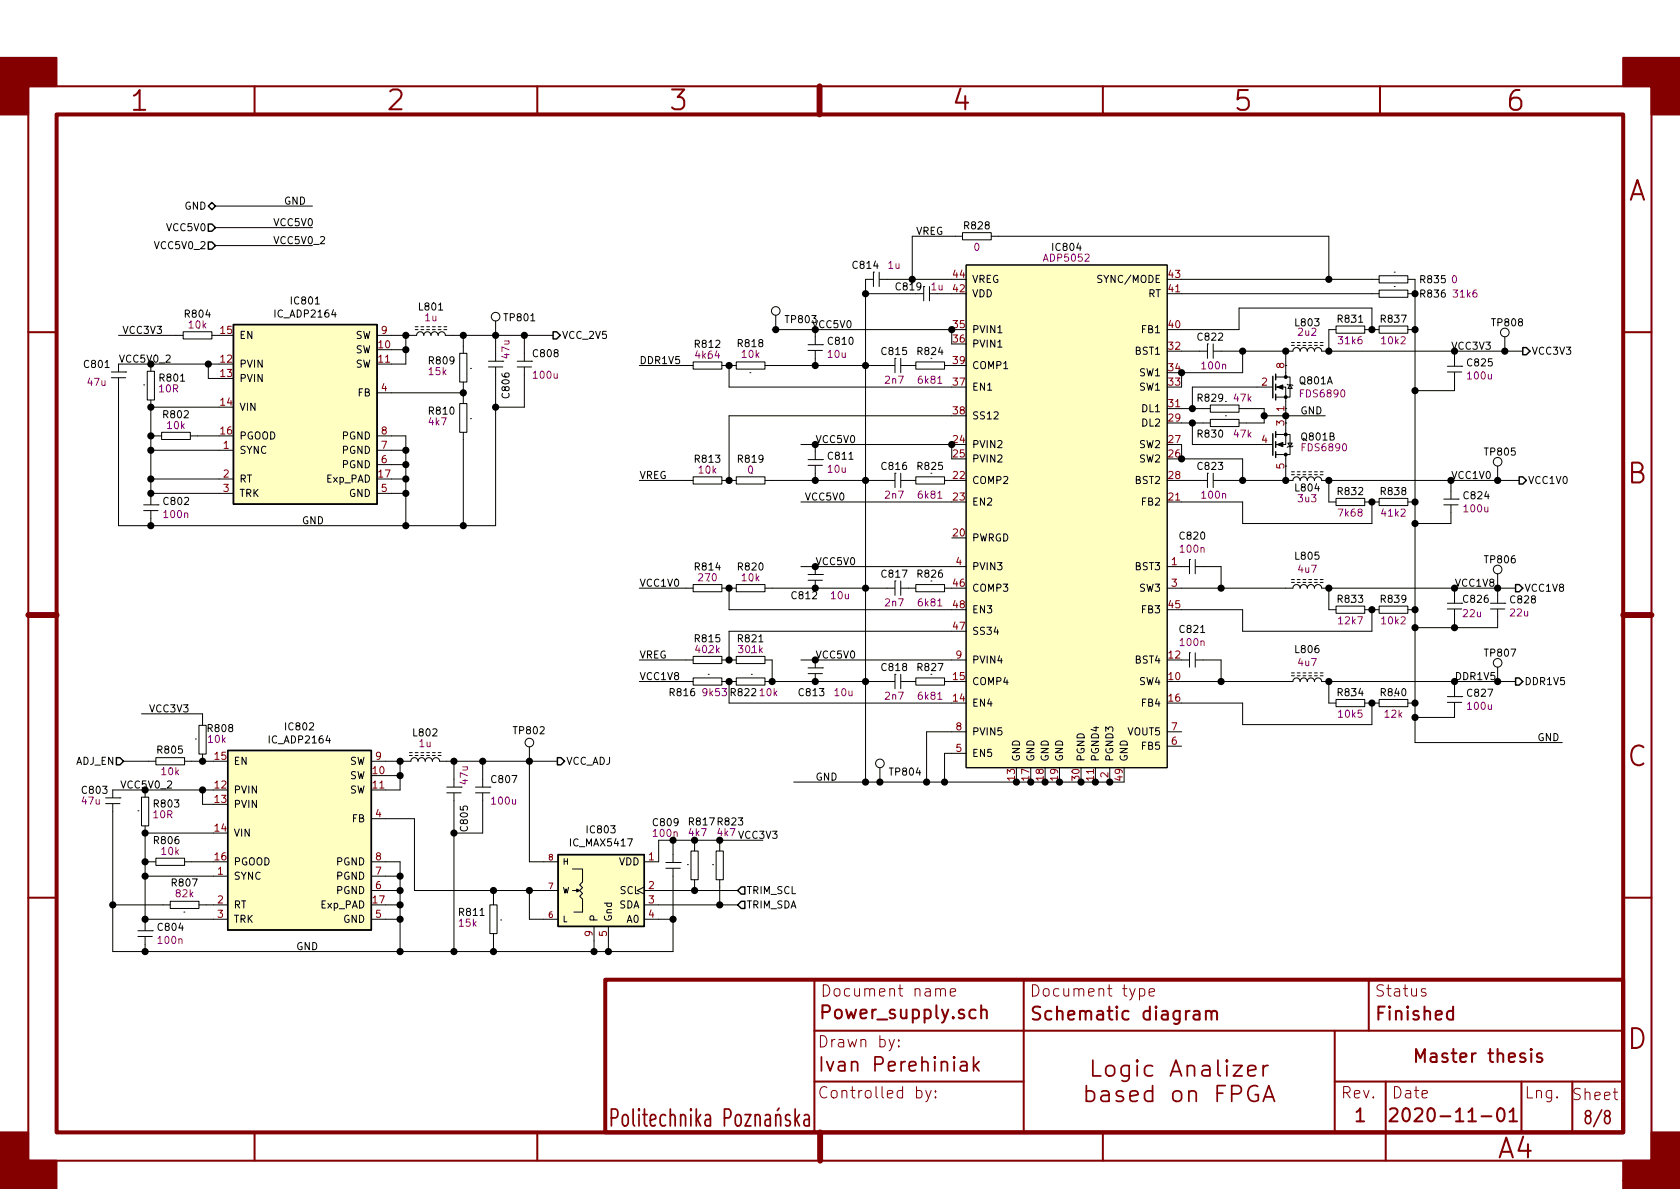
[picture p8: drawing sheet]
<svg xmlns="http://www.w3.org/2000/svg" width="297mm" height="210mm" viewBox="0 0 297 210" stroke-linecap="round" stroke-linejoin="round" font-family="sans-serif">
<g fill="none" stroke="#840000" stroke-width=".36">
<path d="M5 15.3h287v190h-287zM45 15.3v4.9M95 15.3v4.9M145 15.3v4.9M195 15.3v4.9M244 15.3v4.9M5 58.7h5M287 58.7h5M5 108.8h5M287 108.8h5M5 158.7h5M287 158.7h5"/>
<path d="M144 173.2v27M172.5 178.6l-.7-.1-.4 .5 .1 .9 .3 .2 .7-.1M173.5 178.8a.57 .57 0 0 1 1 .1v1.2M173.5 177.8v2.3M181 173.2v27M211.1 178.9l.2-.1 .7 .1 .1 1.4M212.1 179.3l-.8 .1a.46 .46 0 0 0-.3 .5 .46 .46 0 0 0 .3 .4h.6l.2-.1M213.2 179a.57 .57 0 0 1 1 .1v1.2M213.2 178.8v1.5M214.2 179.1l.1-.2 .2-.1 .6 .1 .1 .2v1.2M242 173.2v9.1M256.9 178.9l-.6-.1-.5 .4 .1 .9 .4 .2 .6-.1"/>
<path d="M256.9 178v2.3M144 182.3h143M144 191.3h37M236 191.3h51M236 182.3v17.9M239.9 196.6l.6-.6v2.3M239.9 198.3h1.3M245 191.3v14M245.8 196.2l.3-.2h.5a.61 .61 0 0 1 .4 1l-1.4 1.3h1.5M250.4 187.8v-2.3l.7 1.6 .8-1.6v2.3M253 186.4l.2-.1 .7 .1 .1 1.4M254 186.8l-.8 .1a.46 .46 0 0 0-.3 .5 .46 .46 0 0 0 .3 .4l.8-.1"/>
<path d="M255.9 186.4l-.6-.1-.2 .1-.1 .2 .1 .3 .8 .2 .1 .2-.1 .4-.2 .1-.7-.1M256.6 186.3h.9M257 185.5v2l.1 .2 .4 .1M258.2 187l1.1-.2-.1-.4-.7-.1-.2 .1-.1 .2 .1 1.1 .2 .1 .7-.1M260.3 186.3v1.5M260.9 186.3a.59 .59 0 0 0-.6 .4M263.1 186.3h.9M263.5 185.5v2l.1 .2 .4 .1M264.8 186.5a.57 .57 0 0 1 1 .1v1.2M264.8 185.5v2.3M264.9 196.2a.56 .56 0 0 1 .6-.2 .56 .56 0 0 1 .4 .4 1.37 1.37 0 0 1-.4 1.9 .64 .64 0 0 1-.7-.5 1.96 1.96 0 0 1 .1-1.6zM266.8 187l1.1-.2-.1-.4-.7-.1-.2 .1-.1 .2 .1 1.1 .2 .1 .7-.1"/>
<path d="M266.9 196.6l.7-.6v2.3M266.9 198.3h1.3M269 191.3v8.9M269.6 186.4l-.5-.1-.2 .1-.1 .2 .1 .3 .7 .2 .1 .2-.1 .4-.2 .1-.6-.1M270.7 185.5l-.1 .1 .1 .1 .1-.1-.1-.1v.2M270.7 186.3v1.5M272.6 186.4l-.5-.1-.3 .1-.1 .2 .1 .3 .8 .2 .1 .2-.1 .4-.2 .1-.7-.1M278 191.3v8.9M45 200.2v5.1M95 200.2v5.1M145 200.2v5.1M195 200.2v5.1"/>
<path d="M287 208.8h5"/>
</g>
<path d="M10 20.2h277v180h-277zM107 173.2h180v27h-180z" fill="none" stroke="#840000" stroke-width=".71"/>
<path d="M144.9 15.3v4.9M5 108.8h5M287 108.8h5M145 200.2v5.1" fill="none" stroke="#840000" stroke-width="1"/>
<g fill="#840000" stroke="#840000" stroke-width=".36">
<path d="M0 10.2h10v5h-5v5h-5z"/>
<path d="M0 200.2h5v5.1h5v4.9h-10z"/>
<path d="M287 10.2h10v10h-5v-5h-5z"/>
<path d="M287 205.3h5v-5.1h5v10.1h-10z"/>
</g>
<g fill="none" stroke="#840000" stroke-width=".3">
<path d="M137.2 197.4l.2-.3h.3l.2 .2 .1 1.8M137.2 197.1v2M137.7 196l-.3 .4M139.6 197.3l-.4-.2a.54 .54 0 0 0-.3 .6 .54 .54 0 0 0 .5 .4 .55 .55 0 0 1 .4 .5 .55 .55 0 0 1-.4 .5h-.3l-.2-.1M140.6 196.1v3M140.8 198l.6 1.1M141.4 197.1l-.8 1.1M142.2 197.3l.2-.2h.4l.2 .2 .1 1.8M143.1 197.8l-.2 .2h-.5a.7 .7 0 0 0 0 1.1h.5l.2-.1M169.9 187.8l.2-.1 .7 .1 .2 .3v1.3M171 188.3l-.9 .1a.48 .48 0 0 0-.3 .5 .48 .48 0 0 0 .3 .5l.9-.2M172.1 186.9v2.5"/>
<path d="M172.4 188.4l.7 1M173.1 187.7l-1 1M192.1 193a.97 .97 0 0 1 1.4 .4v.8l-.1 .3a1.04 1.04 0 0 1-1.3 .1M192.1 192v2.8M193.2 187.5v2.8h1.4M194.8 193l.3-.1 .8 .1 .2 .3v1.5M195.7 188.7a.84 .84 0 0 1 1.4 .2v.8a.83 .83 0 0 1-.8 .6 .83 .83 0 0 1-.8-.6v-.8zM196.1 193.6l-1 .1a.55 .55 0 0 0-.3 .9l.3 .2 1-.2M198.5 193l-.7-.1-.3 .1-.1 .3 .1 .4 1 .3 .2 .2-.2 .4-.3 .2-.8-.2M199.6 188.4v2.3a.81 .81 0 0 1-1.2 .4M199.6 188.5l-.8-.1-.3 .1-.3 .4v.8l.3 .4 .3 .2 .8-.2M199.8 193.8l1.4-.2-.1-.6-.9-.1-.3 .1-.1 .3v1.1l.1 .2 .3 .2 .9-.2"/>
<path d="M201.1 187.5l-.2 .1 .2 .2 .1-.2-.1-.1v.3M201.1 188.4v1.9M203.8 188.5l-.9-.1-.3 .1-.2 .4v.8l.2 .4 .3 .2 .9-.2M203.8 193l-.9-.1-.3 .1-.2 .4v.8l.2 .4 .3 .2 .9-.2M203.8 192v2.8M206.9 190.3l1-2.8 1 2.8M207.2 189.5h1.4M207.5 193.2a.84 .84 0 0 1 1.4 .2v.8a.81 .81 0 0 1-.8 .6 .81 .81 0 0 1-.7-.6v-.8zM209.9 188.7a.77 .77 0 0 1 1.3 .1v1.5M209.9 188.4v1.9M210.2 193.2a.79 .79 0 0 1 1.3 .1v1.5M210.2 192.9v1.9"/>
<path d="M212.6 188.5l.3-.1 .9 .1 .1 .3v1.5M213.9 189.1l-.3 .1h-.7a.57 .57 0 0 0-.3 .9l.3 .2h.7l.3-.2M215.2 193.3h1M215.3 187.5v2.4l.2 .2 .3 .2M216.6 192h-1.4v2.8M216.9 187.5l-.1 .1 .1 .2 .2-.2-.2-.1v.3M216.9 188.4v1.9M217.8 193.4h1.1a.76 .76 0 0 0 .6-.7 .76 .76 0 0 0-.6-.7h-1.1v2.8M218.1 188.4h1.5l-1.5 1.9h1.5M220.6 189.4l1.4-.3-.1-.6-.8-.1-.3 .1-.2 .3v1.1l.2 .2 .3 .2 .8-.2M222.4 192.1a1.22 1.22 0 0 0-1.4 .2 1.22 1.22 0 0 0-.4 1.3 1.13 1.13 0 0 0 .6 1.1 1.13 1.13 0 0 0 1.3-.2v-.9h-.6M223.3 194.8l1-2.8 1 2.8"/>
<path d="M223.3 188.4v1.9M223.6 194h1.4M224.2 188.4a.74 .74 0 0 0-.9 .5"/>
</g>
<g fill="none" stroke="#840000" stroke-width=".18">
<path d="M166.3 175.1l.3-.3 .5 .1 .1 1.2M168 175.5l1-.2-.1-.4-.6-.1-.3 .3 .1 .9 .2 .1 .6-.1M201.5 174.9a.71 .71 0 0 1 .8 .1v1a.67 .67 0 0 1-.8 0M203.2 175.5l.9-.2-.1-.4-.5-.1-.3 .3 .1 .9 .2 .1 .5-.1M252.1 174.9a.49 .49 0 0 0-.8 .2l.1 .3 .5 .1 .2 .3v.2l-.2 .1-.6-.1M158.1 183.8l-.6 1.8-.3 .2M158.9 185h.1l-.1 .1v-.1v.1M158.9 183.9l.1 .1-.1 .1v-.2v.2M162.1 192.9a.68 .68 0 0 1 .8 .1l.1 .2-.1 .8-.3 .2-.5-.1M163.7 192.8l.5 1.4M164.6 192.8l-.6 1.8-.3 .2M165.4 194l.1 .1-.1 .1-.1-.1 .1-.1v.2"/>
<path d="M165.4 192.9l.1 .1-.1 .1-.1-.1 .1-.1v.2"/>
</g>
<g fill="none" stroke="#000" stroke-width=".18">
<path d="M38.1 36.4h17.1M21 59.3h11.4M32.4 58.7h5.1v1.2h-5.1zM37.5 59.3h1.2M38.1 43.4h17.1M38.1 40.3h17.1M66.7 59.3h7a.63 .63 0 0 1 .6-.6 .63 .63 0 0 1 .6 .6 .63 .63 0 0 1 .7-.6 .63 .63 0 0 1 .6 .6 .63 .63 0 0 1 .6-.6 .63 .63 0 0 1 .7 .6 .63 .63 0 0 1 .6-.6 .63 .63 0 0 1 .6 .6h19.1M71.8 59.3v5.1h-2.6M73.4 58.3h.5M73.4 57.8h.5M74.4 58.3h.5M74.4 57.8h.5"/>
<path d="M75.4 58.3h.5M75.4 57.8h.5M76.5 58.3h.5M76.5 57.8h.5M77.5 58.3h.5M77.5 57.8h.5M78.5 58.3h.5M78.5 57.8h.5M81.9 59.3v3.2M87.6 56.8v7M92.7 59.3v4.5M136.5 58.3h31.8v2.5"/>
<path d="M137.2 55.7v2.6M144.1 58.3v2.6M153 51.9h8.9M154.4 49.4h-1.4v88.9M154.4 48.1v2.6M155.4 48.1v2.6M155.5 49.4h12.8M163.3 50.7h.1M163.3 50.7v2.5M164.3 50.7v2.5M165.7 51.9h2.6M170.2 41.1h5.1v1.3h-5.1z"/>
<path d="M170.2 41.8h-8.9v7.6M170.8 46.9h35.6v88.9h-35.6zM175.3 41.8h59.6v7.6M194.8 48.8l-.5-.1-.2 .1v.4l.6 .2 .1 .3-.2 .3-.5-.1M208.9 51.9h34.9M208.9 49.4h34.9M208.9 58.3h10.2v-3.8h23.5v3.8M236.2 57.7h5.1v1.2h-5.1zM236.2 58.3h-1.3v3.8M241.3 58.3h2.5M243.8 51.3h5.1v1.3h-5.1zM243.8 48.8h5.1v1.2h-5.1z"/>
<path d="M243.8 57.7h5.1v1.2h-5.1zM246.5 50.7h.1M246.5 48.1h.1M248.9 51.9h1.3M248.9 49.4h1.3v81.9h26M248.9 58.3h1.3M266.1 59.6v2.5M19.7 65.8h2.5M19.7 66.8h2.5M22.2 65.8h.1M25.4 68.1h.1M26 65.7h1.3v5h-1.3z"/>
<path d="M26.7 64.4v1.3M26.7 70.7v18.5M26.7 77.1h1.9M26.7 79.6h14.6M26.7 72h12M28.6 76.4h5.1v1.3h-5.1zM33.7 77.1h5M36.8 64.4v2.5h1.9M38.7 64.4h-17.7v1.3M66.7 77.1h5.1v15.9M66.7 79.6h5.1M66.7 69.5h15.2"/>
<path d="M69.2 61.8h2.6M81.3 71.4h1.2v5h-1.2zM81.3 62.5h1.2v5.1h-1.2zM81.9 67.6v3.8M81.9 76.4v16.6M83.2 74h.1M83.2 65.1h.1M86.4 63.9h2.5M86.4 64.9h2.5M87.6 64.9v28.1h-66.6v-26.2M91.4 63.9h2.6M91.4 64.9h2.6"/>
<path d="M92.7 64.9v7.1h-5.1M94 63.9h.1M113 64.6h9.6M122.6 64h5v1.3h-5zM127.6 64.6h2.6M128.9 64.6v3.8h39.4M130.2 64h5.1v1.3h-5.1zM132.6 65.9h.1M135.3 64.6h22.9M141.6 78.6h26.7v2.5M142.9 61h2.5M142.9 62h2.5"/>
<path d="M144.1 62v2.6M144.1 78.6v2.6M145.4 61h.1M158.2 63.4v2.5M159.3 63.4v2.5M159.3 64.6h2.6M161.9 64h5.1v1.3h-5.1zM167 64.6h1.3M168.3 73.5h-39.4v11.5M208.9 62.1h4.5M208.9 74.8h5.1M208.9 72.3h5.1"/>
<path d="M208.9 78.6v2.5h10.8v3.9M210.8 74.8v3.8h14.1M213.5 60.8v2.6M214 74.2h5.1v1.2h-5.1zM214 71.6h5.1v1.3h-5.1zM214.5 60.8v2.6M214.6 62.1h14a.63 .63 0 0 1 .6-.6 .63 .63 0 0 1 .7 .6 .63 .63 0 0 1 .6-.6 .63 .63 0 0 1 .6 .6 .63 .63 0 0 1 .7-.6 .63 .63 0 0 1 .6 .6 .63 .63 0 0 1 .6-.6 .63 .63 0 0 1 .7 .6h35.5M216.7 73.5h.1M216.7 71h.1M219.1 72.3h4.4v2.5h-4.4M219.7 62.1v3.8h-10.8v2.5M223.5 73.5h10.8"/>
<path d="M224.9 68.4h-14.1v3.9M225.6 68.4h1.7v10.2h-1.7M225.6 76.8h2.5v3.6h-2.5M225.6 66.7h2.5v3.5h-2.5M227.3 62.1v4.6M227.6 67.9l.1 .2h.8l.1 .1M227.7 78.4h.8l-.4 .6zM228.1 68.1l.4 .6h-.8zM228.3 60.6h.6M228.3 61.1h.6M228.6 78.9l-.1 .1h-.8l-.1 .1M229.4 60.6h.5"/>
<path d="M229.4 61.1h.5M230.4 60.6h.5M230.4 61.1h.5M231.4 60.6h.5M231.4 61.1h.5M232.4 60.6h.5M232.4 61.1h.5M233.4 60.6h.5M233.4 61.1h.5M255.9 65.8h2.5M255.9 64.8h2.5M257.2 62.1v2.6"/>
<path d="M257.2 65.8v3.3h-7M258.4 64.8h.1M25.4 89.3h2.5M25.4 90.3h2.5M26.7 90.3v2.7M26.7 84.7h14.6M26.7 87.2h14.6M27.9 89.3h.1M66.7 87.2h5.1M66.7 82.2h5.1M69.2 84.7h2.6M113 85h9.6"/>
<path d="M122.6 84.3h5v1.3h-5zM127.6 85h2.6M130.2 84.3h5.1v1.3h-5.1zM135.3 85h22.9M141.6 88.8h26.7M142.9 81.3h2.5M142.9 82.3h2.5M144.1 82.3v2.7M145.4 81.3h.1M158.2 83.7v2.5M159.3 83.7v2.5M159.3 85h2.6"/>
<path d="M161.9 84.3h5.1v1.3h-5.1zM167 85h1.3M208.9 85h4.5M208.9 88.8h10.8v3.8h22.9v-3.8M210.3 98.9h.1M210.3 98.9v2.6M211.3 98.9v2.6M213.5 83.7v2.5M214.5 83.7v2.5M214.6 85h14a.63 .63 0 0 1 .6-.7 .63 .63 0 0 1 .7 .7 .63 .63 0 0 1 .6-.7 .63 .63 0 0 1 .6 .7 .63 .63 0 0 1 .7-.7 .63 .63 0 0 1 .6 .7 .63 .63 0 0 1 .6-.7 .63 .63 0 0 1 .7 .7h34.9M227.3 80.4v4.6M228.3 83.4h.6"/>
<path d="M228.3 83.9h.6M229.4 83.4h.5M229.4 83.9h.5M230.4 83.4h.5M230.4 83.9h.5M231.4 83.4h.5M231.4 83.9h.5M232.4 83.4h.5M232.4 83.9h.5M233.4 83.4h.5M233.4 83.9h.5M234.9 85v3.8h1.3"/>
<path d="M236.2 88.1h5.1v1.3h-5.1zM241.3 88.8h2.5M243.8 88.1h5.1v1.3h-5.1zM248.9 88.8h1.3M255.3 89.3h2.5M255.3 88.3h2.5M256.5 85v3.2M256.5 89.3v3.3h-6.3M257.8 88.3h.1M264.8 82.4v2.6M113 116.7h9.6M113 104h9.6"/>
<path d="M122.6 119.9h5v1.3h-5zM122.6 116.1h5v1.2h-5zM122.6 103.4h5v1.2h-5zM125.2 119.2h.1M127.6 116.7h2.6M127.6 104h2.6M128.9 104v3.8h39.4M130.2 119.9h5.1v1.3h-5.1zM130.2 116.1h5.1v1.2h-5.1zM130.2 103.4h5.1v1.2h-5.1zM132.8 119.2h.1M135.3 116.7h1.2v3.8"/>
<path d="M135.3 104h22.9M141.6 116.7h29.2M141.6 100.2h29.2M142.9 118.1h2.5M142.9 119.1h2.5M142.9 101.6h2.5M142.9 102.6h2.5M144.1 100.2v1.3M144.1 102.7v1.3M144.1 116.7v1.4M144.1 119.2v1.3M145.4 118.1h.1"/>
<path d="M145.4 101.6h.1M158.2 102.7v2.6M158.2 119.2v2.6M159.3 102.7v2.6M159.3 119.2v2.6M159.3 104h2.6M161.9 103.4h5.1v1.2h-5.1zM161.9 119.9h5.1v1.3h-5.1zM167 104h1.3M168.3 111.6h-39.4v5.1M206.4 104h22.2a.63 .63 0 0 1 .6-.6 .63 .63 0 0 1 .7 .6 .63 .63 0 0 1 .6-.6 .63 .63 0 0 1 .6 .6 .63 .63 0 0 1 .7-.6 .63 .63 0 0 1 .6 .6 .63 .63 0 0 1 .6-.6 .63 .63 0 0 1 .7 .6h34.3M206.4 100.2h3.9"/>
<path d="M208.9 116.7h1.4M208.9 107.8h10.8v3.8h22.9v-3.8M210.3 115.4h.1M210.3 115.4v2.6M211.3 115.4v2.6M211.4 116.7h4.5v3.8M211.4 100.2h4.5v3.8M228.3 119h.6M228.3 119.5h.6M228.3 102.5h.6M228.3 103h.6M229.4 119h.5"/>
<path d="M229.4 119.5h.5M229.4 102.5h.5M229.4 103h.5M230.4 119h.5M230.4 119.5h.5M230.4 102.5h.5M230.4 103h.5M231.4 119h.5M231.4 119.5h.5M231.4 102.5h.5M231.4 103h.5M232.4 119h.5"/>
<path d="M232.4 119.5h.5M232.4 102.5h.5M232.4 103h.5M233.4 119h.5M233.4 119.5h.5M233.4 102.5h.5M233.4 103h.5M234.9 104v3.8h1.3M236.2 107.2h5.1v1.3h-5.1zM241.3 107.8h2.5M243.8 107.2h5.1v1.3h-5.1zM248.9 107.8h1.3"/>
<path d="M255.9 106.7h2.5M255.9 107.7h2.5M257.2 104v2.6M257.2 107.7v3.3M263.5 106.7h2.6M263.5 107.7h2.6M264.8 101.5v5.1M264.8 107.7v3.3h-14.6M264.8 118v2.5M266.1 106.7h.1M21.8 134.6h5.8M25 126.2h10.8v2.1"/>
<path d="M25.7 139.7v1.3M27.6 134h5v1.2h-5zM32.6 134.6h5.1M34.5 130.7h.1M35.2 128.3h1.2v5h-1.2zM35.8 133.3v1.3M35.8 139.7v2.5h1.9M37.7 139.7h-17.8v1.3M65.7 134.6h6.9a.63 .63 0 0 1 .7-.6 .63 .63 0 0 1 .6 .6 .63 .63 0 0 1 .6-.6 .63 .63 0 0 1 .7 .6 .63 .63 0 0 1 .6-.6 .63 .63 0 0 1 .7 .6 .63 .63 0 0 1 .6-.6 .63 .63 0 0 1 .6 .6h20.9M68.2 137.2h2.5M70.7 134.6v5.1h-2.5M72.4 133.1h.5"/>
<path d="M72.4 133.6h.5M73.4 133.1h.5M73.4 133.6h.5M74.4 133.1h.5M74.4 133.6h.5M75.4 133.1h.5M75.4 133.6h.5M76.5 133.1h.5M76.5 133.6h.5M77.5 133.1h.5M77.5 133.6h.5M79 139.2h2.5"/>
<path d="M80.3 134.6v4.5M84.1 139.2h2.5M85.3 134.6v4.5M86.6 139.2h.1M93.6 132.1v20.3h5.1M113 120.5h9.6M127.6 120.5h2.6M128.9 120.5v3.8h39.4M135.3 120.5h22.9M140.3 138.3h58.5M155.6 135.8v2.5M159.3 120.5h2.6"/>
<path d="M167 120.5h1.3M170.8 133.2h-3.8v5.1M170.8 129.4h-7v8.9M196.2 135.8v2.5M206.4 131.9h2.5M206.4 129.4h2.5M208.9 120.5h19.7a.63 .63 0 0 1 .6-.6 .63 .63 0 0 1 .7 .6 .63 .63 0 0 1 .6-.6 .63 .63 0 0 1 .6 .6 .63 .63 0 0 1 .7-.6 .63 .63 0 0 1 .6 .6 .63 .63 0 0 1 .6-.6 .63 .63 0 0 1 .7 .6h34.3M208.9 124.3h10.8v3.8h22.9v-3.8M234.9 120.5v3.8h1.3M236.2 123.7h5.1v1.3h-5.1zM241.3 124.3h2.5M243.8 123.7h5.1v1.3h-5.1z"/>
<path d="M248.9 124.3h1.3M255.9 123.2h2.5M255.9 124.2h2.5M257.2 120.5v2.6M257.2 124.3v2.6h-7M258.4 123.2h.1M18.7 141.1h2.5M18.7 142.1h2.5M19.9 142.2v26.1h99.1v-14.7M21.2 141.1h.1M24.4 143.4h.1M25 141h1.3v5h-1.3z"/>
<path d="M25.7 146v18.5M25.7 154.9h14.6M25.7 152.4h1.9M25.7 147.3h12M27.6 151.8h5v1.2h-5zM30.1 159.4h5.1v1.2h-5.1zM32.6 152.4h5.1M65.7 154.9h5M65.7 144.8h7.6v12.7h25.4M65.7 157.5h5M65.7 152.4h5v15.9M79 140.2h2.5"/>
<path d="M80.3 140.3v28M84.1 140.2h2.5M85.3 140.3v7h-5M87.2 157.5v2.5M93.6 157.5v5.1h5.1M101.2 153.7h1.8v2.3l-.5 .5 .5 .5-.5 .5 .5 .5-.5 .5 .5 .5v2.3h-1.5M101.2 157.5h.8M113.9 156.8l-1.3 .7 1.3 .6M113.9 157.5h16.5M116.5 148.6v3.8h-2.6M117.7 152.5h2.6M117.7 153.5h2.6"/>
<path d="M120.3 152.5h.1M121.5 152.9h.1M122.2 150.5h1.2v5.1h-1.2zM122.8 148.6v1.9M122.8 155.6v1.9M126 152.9h.1M126.6 150.5h1.3v5.1h-1.3zM127.3 148.6v1.9M127.3 155.6v4.4M134.9 148.6h-15.9v3.9M19.9 160h10.2M24.4 164.6h2.5"/>
<path d="M24.4 165.6h2.5M25.7 165.7v2.6M25.7 162.6h14.6M26.9 164.6h.1M32.5 161.3h.1M35.2 160h5.1M65.7 162.6h5M68.2 160h2.5M86.6 160h1.3v5.1h-1.3zM87.2 165.1v3.2M88.5 162.7h.1M105 163.8v4.5"/>
<path d="M107.6 163.8v4.5M113.9 160h16.5M113.9 162.6h5.1"/>
<circle cx="87.6" cy="56" r=".76"/>
<circle cx="137.2" cy="55" r=".76"/>
<circle cx="266.1" cy="58.8" r=".76"/>
<circle cx="264.8" cy="81.7" r=".76"/>
<circle cx="264.8" cy="100.7" r=".76"/>
<circle cx="264.8" cy="117.2" r=".76"/>
<circle cx="93.6" cy="131.3" r=".76"/>
<circle cx="155.6" cy="135" r=".76"/>
</g>
<g fill="#000" stroke="#000" stroke-width=".18">
<path d="M225.8 78.6l1-.4v.8zM225.8 68.4l1-.3v.7zM102 157.2l.5 .3-.5 .2z"/>
<circle cx="227.3" cy="70.2" r=".25"/>
<circle cx="227.3" cy="76.8" r=".25"/>
<circle cx="227.3" cy="66.7" r=".25"/>
<circle cx="227.3" cy="80.4" r=".25"/>
</g>
<g fill="none" stroke="#000" stroke-width=".25">
<path d="M36.8 36.4l.7-.6 .6 .6-.6 .7zM36.8 39.6h.7l.6 .7-.6 .6h-.7zM36.8 42.8h.7l.6 .6-.6 .7h-.7zM41.3 57.4h25.4v31.7h-25.4zM97.8 58.7h.6l.7 .6-.7 .6h-.6zM225 66.5v3.9M225 76.7v3.8M225.6 66.2v1M225.6 67.9v1.1M225.6 69.7v1M225.6 76.3v1M225.6 78.1v1"/>
<path d="M225.6 79.9v1M269.2 61.5h.7l.6 .6-.6 .6h-.7zM268.6 84.3h.6l.7 .7-.7 .6h-.6zM268 119.9h.6l.6 .6-.6 .7h-.6zM268 103.4h.6l.6 .6-.6 .6h-.6zM20.6 134h.6l.6 .6-.6 .6h-.6zM40.3 132.7h25.4v31.8h-25.4zM98.6 134h.6l.6 .6-.6 .6h-.6zM98.7 151.1h15.2v12.7h-15.2zM131.1 159.4h.6v1.2h-.6l-.7-.6zM131.1 156.8h.6v1.3h-.6l-.7-.6z"/>
</g>
<g fill="#ffffc2" stroke="#ffffc2" stroke-width=".18">
<path d="M40.3 132.7h25.4v31.8h-25.4z"/>
<path d="M170.8 46.9h35.6v88.9h-35.6z"/>
<path d="M98.7 151.1h15.2v12.7h-15.2z"/>
<path d="M41.3 57.4h25.4v31.7h-25.4z"/>
</g>
<g fill="#000" stroke="#000" stroke-width=".25">
<circle cx="71.8" cy="59.3" r=".51"/>
<circle cx="81.9" cy="59.3" r=".51"/>
<circle cx="87.6" cy="59.3" r=".51"/>
<circle cx="92.7" cy="59.3" r=".51"/>
<circle cx="137.2" cy="58.3" r=".51"/>
<circle cx="144.1" cy="58.3" r=".51"/>
<circle cx="153" cy="51.9" r=".51"/>
<circle cx="161.3" cy="49.4" r=".51"/>
<circle cx="168.3" cy="58.3" r=".51"/>
<circle cx="235" cy="49.4" r=".51"/>
<circle cx="242.6" cy="58.3" r=".51"/>
<circle cx="250.2" cy="58.3" r=".51"/>
<circle cx="250.2" cy="51.9" r=".51"/>
<circle cx="26.7" cy="72" r=".51"/>
<circle cx="26.7" cy="79.6" r=".51"/>
<circle cx="26.7" cy="77.1" r=".51"/>
<circle cx="36.8" cy="64.4" r=".51"/>
<circle cx="71.8" cy="61.8" r=".51"/>
<circle cx="71.8" cy="79.6" r=".51"/>
<circle cx="81.9" cy="69.5" r=".51"/>
<circle cx="87.6" cy="72" r=".51"/>
<circle cx="128.9" cy="64.6" r=".51"/>
<circle cx="144.1" cy="78.6" r=".51"/>
<circle cx="144.1" cy="64.6" r=".51"/>
<circle cx="153" cy="64.6" r=".51"/>
<circle cx="168.3" cy="78.6" r=".51"/>
<circle cx="208.9" cy="65.9" r=".51"/>
<circle cx="210.8" cy="74.8" r=".51"/>
<circle cx="210.8" cy="72.3" r=".51"/>
<circle cx="219.7" cy="62.1" r=".51"/>
<circle cx="223.5" cy="73.5" r=".51"/>
<circle cx="227.3" cy="62.1" r=".51"/>
<circle cx="227.3" cy="73.5" r=".51"/>
<circle cx="235" cy="62.1" r=".51"/>
<circle cx="250.2" cy="69.1" r=".51"/>
<circle cx="257.2" cy="62.1" r=".51"/>
<circle cx="266.1" cy="62.1" r=".51"/>
<circle cx="26.7" cy="87.2" r=".51"/>
<circle cx="26.7" cy="84.7" r=".51"/>
<circle cx="26.7" cy="93" r=".51"/>
<circle cx="71.8" cy="82.2" r=".51"/>
<circle cx="71.8" cy="87.2" r=".51"/>
<circle cx="71.8" cy="84.7" r=".51"/>
<circle cx="71.8" cy="93" r=".51"/>
<circle cx="81.9" cy="93" r=".51"/>
<circle cx="128.9" cy="85" r=".51"/>
<circle cx="144.1" cy="85" r=".51"/>
<circle cx="153" cy="85" r=".51"/>
<circle cx="208.9" cy="81.1" r=".51"/>
<circle cx="219.7" cy="85" r=".51"/>
<circle cx="227.3" cy="85" r=".51"/>
<circle cx="235" cy="85" r=".51"/>
<circle cx="242.6" cy="88.8" r=".51"/>
<circle cx="250.2" cy="92.6" r=".51"/>
<circle cx="250.2" cy="88.8" r=".51"/>
<circle cx="256.5" cy="85" r=".51"/>
<circle cx="264.8" cy="85" r=".51"/>
<circle cx="128.9" cy="104" r=".51"/>
<circle cx="128.9" cy="116.7" r=".51"/>
<circle cx="144.1" cy="116.7" r=".51"/>
<circle cx="144.1" cy="100.2" r=".51"/>
<circle cx="144.1" cy="104" r=".51"/>
<circle cx="153" cy="104" r=".51"/>
<circle cx="215.9" cy="104" r=".51"/>
<circle cx="235" cy="104" r=".51"/>
<circle cx="242.6" cy="107.8" r=".51"/>
<circle cx="250.2" cy="107.8" r=".51"/>
<circle cx="250.2" cy="111" r=".51"/>
<circle cx="257.2" cy="104" r=".51"/>
<circle cx="257.2" cy="111" r=".51"/>
<circle cx="264.8" cy="104" r=".51"/>
<circle cx="35.8" cy="139.7" r=".51"/>
<circle cx="35.8" cy="134.6" r=".51"/>
<circle cx="70.7" cy="134.6" r=".51"/>
<circle cx="70.7" cy="137.2" r=".51"/>
<circle cx="80.3" cy="134.6" r=".51"/>
<circle cx="85.3" cy="134.6" r=".51"/>
<circle cx="93.6" cy="134.6" r=".51"/>
<circle cx="128.9" cy="120.5" r=".51"/>
<circle cx="136.5" cy="120.5" r=".51"/>
<circle cx="144.1" cy="120.5" r=".51"/>
<circle cx="153" cy="120.5" r=".51"/>
<circle cx="153" cy="138.3" r=".51"/>
<circle cx="155.6" cy="138.3" r=".51"/>
<circle cx="163.8" cy="138.3" r=".51"/>
<circle cx="167" cy="138.3" r=".51"/>
<circle cx="179.7" cy="138.3" r=".51"/>
<circle cx="182.2" cy="138.3" r=".51"/>
<circle cx="184.8" cy="138.3" r=".51"/>
<circle cx="187.3" cy="138.3" r=".51"/>
<circle cx="191.1" cy="138.3" r=".51"/>
<circle cx="193.7" cy="138.3" r=".51"/>
<circle cx="196.2" cy="138.3" r=".51"/>
<circle cx="215.9" cy="120.5" r=".51"/>
<circle cx="235" cy="120.5" r=".51"/>
<circle cx="242.6" cy="124.3" r=".51"/>
<circle cx="250.2" cy="124.3" r=".51"/>
<circle cx="250.2" cy="126.9" r=".51"/>
<circle cx="257.2" cy="120.5" r=".51"/>
<circle cx="264.8" cy="120.5" r=".51"/>
<circle cx="25.7" cy="154.9" r=".51"/>
<circle cx="25.7" cy="147.3" r=".51"/>
<circle cx="25.7" cy="152.4" r=".51"/>
<circle cx="70.7" cy="157.5" r=".51"/>
<circle cx="70.7" cy="154.9" r=".51"/>
<circle cx="80.3" cy="147.3" r=".51"/>
<circle cx="87.2" cy="157.5" r=".51"/>
<circle cx="93.6" cy="157.5" r=".51"/>
<circle cx="119" cy="148.6" r=".51"/>
<circle cx="122.8" cy="157.5" r=".51"/>
<circle cx="122.8" cy="148.6" r=".51"/>
<circle cx="127.3" cy="148.6" r=".51"/>
<circle cx="19.9" cy="160" r=".51"/>
<circle cx="25.7" cy="162.6" r=".51"/>
<circle cx="25.7" cy="168.3" r=".51"/>
<circle cx="70.7" cy="160" r=".51"/>
<circle cx="70.7" cy="162.6" r=".51"/>
<circle cx="70.7" cy="168.3" r=".51"/>
<circle cx="80.3" cy="168.3" r=".51"/>
<circle cx="87.2" cy="168.3" r=".51"/>
<circle cx="105" cy="168.3" r=".51"/>
<circle cx="107.6" cy="168.3" r=".51"/>
<circle cx="119" cy="162.6" r=".51"/>
<circle cx="127.3" cy="160" r=".51"/>
</g>
<g font-size="4.9" fill="#840000">
<text x="23.3" y="19.6">1</text>
<text x="68.7" y="19.5">2</text>
<text x="118.6" y="19.5">3</text>
<text x="168.7" y="19.5">4</text>
<text x="218.5" y="19.6">5</text>
<text x="266.6" y="19.6">6</text>
<text x="287.8" y="35.5">A</text>
<text x="287.8" y="85.5">B</text>
<text x="287.8" y="135.5">C</text>
<text x="287.8" y="185.5">D</text>
<text x="264.9" y="204.8">A4</text>
</g>
<text font-size="4.2" fill="#840000" x="107.5" y="199.3">Politechnika Poznaska</text>
<text font-size="3.5" fill="#840000" x="144.5" y="189.5">Ivan Perehiniak</text>
<g font-size="3.2" fill="#840000">
<text x="144.7" y="180.2">Power_supply.sch</text>
<text x="182" y="180.4">Schematic diagram</text>
<text x="243" y="180.4">Finished</text>
<text x="248.8" y="198.4">2020-11-01</text>
<text x="280.8" y="198.8">8/8</text>
</g>
<g font-size="2.8" fill="#840000">
<text x="145" y="176.2">Document name</text>
<text x="182" y="176.2">Document type</text>
<text x="243" y="176.2">Status</text>
<text x="144.5" y="185.2">Drawn by:</text>
<text x="144.5" y="194.3">Controlled by:</text>
<text x="237" y="194.3">Rev.</text>
<text x="246" y="194.3">Date</text>
<text x="269.5" y="194.3">Lng.</text>
<text x="277.8" y="194.6">Sheet</text>
</g>
<g font-size="1.8">
<text x="29.7" y="40.9">VCC5V0</text>
<text x="32.6" y="37.1">GND</text>
<text x="48.3" y="40">VCC5V0</text>
<text x="50.2" y="36.2">GND</text>
<text x="161.9" y="41.5">VREG</text>
<text x="170.6" y="40.6">R828</text>
<text x="27.7" y="44.1">VCC5V0_2</text>
<text x="48.3" y="43.2">VCC5V0_2</text>
<text x="150.9" y="47.5">C814</text>
<text x="186.2" y="44.4">IC804</text>
<text x="51.6" y="53.8">IC801</text>
<text x="158.5" y="51.4">C819</text>
<text x="171.8" y="52.6">VDD</text>
<text x="171.8" y="50">VREG</text>
<text x="194.6" y="50">SYNC/MODE</text>
<text x="203" y="52.6">RT</text>
<text x="251.3" y="52.6">R836</text>
<text x="251.3" y="50.1">R835</text>
<text x="21.6" y="59">VCC3V3</text>
<text x="32.8" y="56.2">R804</text>
<text x="42.3" y="59.9">EN</text>
<text x="48.8" y="56.2">IC_ADP2164</text>
<text x="62.8" y="59.9">SW</text>
<text x="74.2" y="54.9">L801</text>
<text x="89.3" y="56.8">TP801</text>
<text x="99.3" y="59.9">VCC_2V5</text>
<text x="139" y="57.1">TP803</text>
<text x="143.5" y="58">VCC5V0</text>
<text x="171.8" y="58.9">PVIN1</text>
<text x="202" y="58.9">FB1</text>
<text x="229.1" y="57.7">L803</text>
<text x="236.7" y="57.1">R831</text>
<text x="244.3" y="57.1">R837</text>
<text x="263.9" y="57.7">TP808</text>
<text x="15" y="65.1">C801</text>
<text x="21" y="64.1">VCC5V0_2</text>
<text x="42.3" y="65">PVIN</text>
<text x="62.8" y="62.5">SW</text>
<text x="62.8" y="65">SW</text>
<text x="76" y="64.4">R809</text>
<text x="94.4" y="63.2">C808</text>
<text x="113" y="64.4">DDR1V5</text>
<text x="123" y="61.5">R812</text>
<text x="130.6" y="61.4">R818</text>
<text x="146.5" y="61">C810</text>
<text x="156" y="62.8">C815</text>
<text x="162.4" y="62.8">R824</text>
<text x="171.8" y="61.5">PVIN1</text>
<text x="171.8" y="65.3">COMP1</text>
<text x="200.8" y="62.7">BST1</text>
<text x="211.9" y="60.2">C822</text>
<text x="256.5" y="61.8">VCC3V3</text>
<text x="259.6" y="64.8">C825</text>
<text x="270.8" y="62.7">VCC3V3</text>
<text x="28.3" y="67.5">R801</text>
<text x="42.3" y="67.6">PVIN</text>
<text x="63.3" y="70.1">FB</text>
<text x="90.1" y="70.3" transform="rotate(-90 90.1 70.3)">C806</text>
<text x="171.8" y="69.1">EN1</text>
<text x="201.5" y="69.1">SW1</text>
<text x="201.5" y="66.5">SW1</text>
<text x="211.9" y="71">R829</text>
<text x="229.9" y="68">Q801A</text>
<text x="29" y="74">R802</text>
<text x="42.3" y="72.6">VIN</text>
<text x="42.3" y="77.7">PGOOD</text>
<text x="60.6" y="77.7">PGND</text>
<text x="76" y="73.3">R810</text>
<text x="171.8" y="74.2">SS12</text>
<text x="202" y="75.4">DL2</text>
<text x="202" y="72.9">DL1</text>
<text x="211.9" y="77.4">R830</text>
<text x="229.9" y="73.3">GND</text>
<text x="230.3" y="77.9">Q801B</text>
<text x="42.3" y="80.3">SYNC</text>
<text x="60.6" y="82.8">PGND</text>
<text x="60.6" y="80.3">PGND</text>
<text x="123" y="81.8">R813</text>
<text x="130.6" y="81.8">R819</text>
<text x="144.1" y="78.4">VCC5V0</text>
<text x="146.5" y="81.3">C811</text>
<text x="156" y="83.1">C816</text>
<text x="162.4" y="83.1">R825</text>
<text x="171.8" y="79.2">PVIN2</text>
<text x="171.8" y="81.8">PVIN2</text>
<text x="201.5" y="81.8">SW2</text>
<text x="201.5" y="79.2">SW2</text>
<text x="211.9" y="83.1">C823</text>
<text x="262.7" y="80.6">TP805</text>
<text x="29.1" y="89.3">C802</text>
<text x="42.3" y="85.3">RT</text>
<text x="42.3" y="87.9">TRK</text>
<text x="57.7" y="85.3">Exp_PAD</text>
<text x="61.7" y="87.9">GND</text>
<text x="113" y="84.7">VREG</text>
<text x="142.2" y="88.5">VCC5V0</text>
<text x="171.8" y="85.6">COMP2</text>
<text x="171.8" y="89.4">EN2</text>
<text x="200.8" y="85.6">BST2</text>
<text x="202" y="89.4">FB2</text>
<text x="229.1" y="86.9">L804</text>
<text x="236.7" y="87.5">R832</text>
<text x="244.3" y="87.5">R838</text>
<text x="256.5" y="84.7">VCC1V0</text>
<text x="258.9" y="88.3">C824</text>
<text x="270.1" y="85.6">VCC1V0</text>
<text x="53.3" y="92.7">GND</text>
<text x="171.8" y="95.8">PWRGD</text>
<text x="208.7" y="95.4">C820</text>
<text x="123" y="100.9">R814</text>
<text x="130.6" y="100.9">R820</text>
<text x="144.1" y="99.9">VCC5V0</text>
<text x="171.8" y="100.8">PVIN3</text>
<text x="200.8" y="100.8">BST3</text>
<text x="229.1" y="99">L805</text>
<text x="262.7" y="99.6">TP806</text>
<text x="113" y="103.8">VCC1V0</text>
<text x="140.1" y="106">C812</text>
<text x="156" y="102.2">C817</text>
<text x="162.4" y="102.2">R826</text>
<text x="171.8" y="104.6">COMP3</text>
<text x="201.5" y="104.6">SW3</text>
<text x="236.7" y="106.6">R833</text>
<text x="244.3" y="106.6">R839</text>
<text x="257.2" y="103.8">VCC1V8</text>
<text x="258.9" y="106.6">C826</text>
<text x="267.2" y="106.7">C828</text>
<text x="269.5" y="104.6">VCC1V8</text>
<text x="123" y="113.6">R815</text>
<text x="130.6" y="113.6">R821</text>
<text x="171.8" y="112.3">SS34</text>
<text x="171.8" y="108.5">EN3</text>
<text x="202" y="108.5">FB3</text>
<text x="208.7" y="111.9">C821</text>
<text x="113" y="116.5">VREG</text>
<text x="144.1" y="116.5">VCC5V0</text>
<text x="156" y="118.7">C818</text>
<text x="162.4" y="118.7">R827</text>
<text x="171.8" y="117.3">PVIN4</text>
<text x="200.8" y="117.3">BST4</text>
<text x="229.1" y="115.5">L806</text>
<text x="262.7" y="116.1">TP807</text>
<text x="26.3" y="126">VCC3V3</text>
<text x="113" y="120.3">VCC1V8</text>
<text x="118.5" y="123.1">R816</text>
<text x="129.3" y="123.1">R822</text>
<text x="141.4" y="123.1">C813</text>
<text x="171.8" y="125">EN4</text>
<text x="171.8" y="121.2">COMP4</text>
<text x="201.5" y="121.2">SW4</text>
<text x="202" y="125">FB4</text>
<text x="236.7" y="123.1">R834</text>
<text x="244.3" y="123.1">R840</text>
<text x="257.2" y="120.3">DDR1V5</text>
<text x="259.6" y="123.2">C827</text>
<text x="269.5" y="121.2">DDR1V5</text>
<text x="36.9" y="129.5">R808</text>
<text x="47.8" y="131.5">IC_ADP2164</text>
<text x="50.6" y="129.2">IC802</text>
<text x="73.2" y="130.2">L802</text>
<text x="91" y="129.8">TP802</text>
<text x="171.8" y="130">PVIN5</text>
<text x="199.5" y="130">VOUT5</text>
<text x="271.8" y="131.1">GND</text>
<text x="13.3" y="135.2">ADJ_EN</text>
<text x="28" y="133.3">R805</text>
<text x="41.3" y="135.2">EN</text>
<text x="61.8" y="137.8">SW</text>
<text x="61.8" y="135.2">SW</text>
<text x="100.1" y="135.2">VCC_ADJ</text>
<text x="157.5" y="137.2">TP804</text>
<text x="171.8" y="133.9">EN5</text>
<text x="180.3" y="134.7" transform="rotate(-90 180.3 134.7)">GND</text>
<text x="182.9" y="134.7" transform="rotate(-90 182.9 134.7)">GND</text>
<text x="185.4" y="134.7" transform="rotate(-90 185.4 134.7)">GND</text>
<text x="188" y="134.7" transform="rotate(-90 188 134.7)">GND</text>
<text x="191.8" y="134.7" transform="rotate(-90 191.8 134.7)">PGND</text>
<text x="194.3" y="134.7" transform="rotate(-90 194.3 134.7)">PGND4</text>
<text x="196.8" y="134.7" transform="rotate(-90 196.8 134.7)">PGND3</text>
<text x="199.4" y="134.7" transform="rotate(-90 199.4 134.7)">GND</text>
<text x="202" y="132.6">FB5</text>
<text x="14.6" y="140.4">C803</text>
<text x="21.2" y="139.4">VCC5V0_2</text>
<text x="27.3" y="142.8">R803</text>
<text x="41.3" y="140.3">PVIN</text>
<text x="41.3" y="142.9">PVIN</text>
<text x="61.8" y="140.3">SW</text>
<text x="87" y="138.5">C807</text>
<text x="144.1" y="138">GND</text>
<text x="27.4" y="149.3">R806</text>
<text x="41.3" y="147.9">VIN</text>
<text x="62.3" y="145.4">FB</text>
<text x="82.7" y="146.9" transform="rotate(-90 82.7 146.9)">C805</text>
<text x="101" y="149.7">IC_MAX5417</text>
<text x="103.9" y="147.4">IC803</text>
<text x="115.6" y="146.1">C809</text>
<text x="115.6" y="148">100n</text>
<text x="121.9" y="146">R817 R823</text>
<text x="130.4" y="148.3">VCC3V3</text>
<text x="41.3" y="155.6">SYNC</text>
<text x="41.3" y="153">PGOOD</text>
<text x="59.5" y="155.6">PGND</text>
<text x="59.5" y="153">PGND</text>
<text x="109.4" y="153">VDD</text>
<text x="30.5" y="156.8">R807</text>
<text x="41.3" y="160.6">RT</text>
<text x="56.7" y="160.6">Exp_PAD</text>
<text x="59.5" y="158.1">PGND</text>
<text x="81.3" y="162">R811</text>
<text x="109.4" y="160.6">SDA</text>
<text x="109.6" y="158.1">SCL</text>
<text x="132" y="160.6">TRIM_SDA</text>
<text x="132" y="158.1">TRIM_SCL</text>
<text x="28" y="164.6">C804</text>
<text x="41.3" y="163.2">TRK</text>
<text x="60.7" y="163.2">GND</text>
<text x="105.7" y="163.1" transform="rotate(-90 105.7 163.1)">P</text>
<text x="108.2" y="163.1" transform="rotate(-90 108.2 163.1)">Gnd</text>
<text x="110.9" y="163.2">A0</text>
<text x="52.3" y="168">GND</text>
</g>
<g font-size="1.8" fill="#840084">
<text x="157.1" y="47.5">1u</text>
<text x="172.2" y="44.4">0</text>
<text x="184.8" y="46.3">ADP5052</text>
<text x="164.7" y="51.4">1u</text>
<text x="256.7" y="50.1">0</text>
<text x="257.1" y="52.6">31k6</text>
<text x="33.5" y="58.1">10k</text>
<text x="75.2" y="56.8">1u</text>
<text x="229.6" y="59.4">2u2</text>
<text x="90.1" y="63.3" transform="rotate(-90 90.1 63.3)">47u</text>
<text x="123.1" y="63.4">4k64</text>
<text x="131.2" y="63.3">10k</text>
<text x="146.5" y="63.3">10u</text>
<text x="212.6" y="65.3">100n</text>
<text x="236.8" y="60.9">31k6</text>
<text x="244.4" y="60.9">10k2</text>
<text x="15.6" y="68.2">47u</text>
<text x="28.2" y="69.4">10R</text>
<text x="75.9" y="66.3">15k</text>
<text x="94.4" y="67">100u</text>
<text x="156.6" y="67.9">2n7</text>
<text x="162.5" y="67.9">6k81</text>
<text x="218.2" y="71">47k</text>
<text x="230.1" y="70.3">FDS6890</text>
<text x="259.6" y="67.1">100u</text>
<text x="29.6" y="75.9">10k</text>
<text x="75.9" y="75.2">4k7</text>
<text x="218.2" y="77.4">47k</text>
<text x="123.6" y="83.7">10k</text>
<text x="132.2" y="83.7">0</text>
<text x="146.5" y="83.6">10u</text>
<text x="230.4" y="79.8">FDS6890</text>
<text x="156.6" y="88.2">2n7</text>
<text x="162.5" y="88.2">6k81</text>
<text x="212.6" y="88.2">100n</text>
<text x="229.6" y="88.8">3u3</text>
<text x="29.1" y="91.6">100n</text>
<text x="236.8" y="91.4">7k68</text>
<text x="244.4" y="91.4">41k2</text>
<text x="259" y="90.6">100u</text>
<text x="208.8" y="97.7">100n</text>
<text x="229.6" y="101.3">4u7</text>
<text x="123.6" y="102.8">270</text>
<text x="131.2" y="102.8">10k</text>
<text x="147" y="106">10u</text>
<text x="156.6" y="107.2">2n7</text>
<text x="162.5" y="107.2">6k81</text>
<text x="236.8" y="110.4">12k7</text>
<text x="244.4" y="110.4">10k2</text>
<text x="258.8" y="109.1">22u</text>
<text x="267.1" y="109">22u</text>
<text x="123.1" y="115.5">402k</text>
<text x="130.8" y="115.5">301k</text>
<text x="208.8" y="114.2">100n</text>
<text x="229.6" y="117.8">4u7</text>
<text x="124.4" y="123.1">9k53</text>
<text x="134.4" y="123.1">10k</text>
<text x="147.7" y="123.1">10u</text>
<text x="156.6" y="123.7">2n7</text>
<text x="162.5" y="123.7">6k81</text>
<text x="259.6" y="125.5">100u</text>
<text x="36.9" y="131.4">10k</text>
<text x="236.8" y="126.9">10k5</text>
<text x="244.9" y="126.9">12k</text>
<text x="28.6" y="137.1">10k</text>
<text x="74.2" y="132.1">1u</text>
<text x="14.6" y="142.3">47u</text>
<text x="82.7" y="138.6" transform="rotate(-90 82.7 138.6)">47u</text>
<text x="87.1" y="142.3">100u</text>
<text x="27.2" y="144.7">10R</text>
<text x="121.9" y="147.9">4k7</text>
<text x="126.9" y="147.9">4k7</text>
<text x="28.6" y="151.2">10k</text>
<text x="31.2" y="158.7">82k</text>
<text x="28.1" y="166.9">100n</text>
<text x="81.2" y="163.9">15k</text>
</g>
<g font-size="1.8" fill="#840000">
<text x="168.6" y="51.7">42</text>
<text x="168.6" y="49.1">44</text>
<text x="206.7" y="51.7">41</text>
<text x="206.7" y="49.1">43</text>
<text x="39" y="59">15</text>
<text x="67.5" y="59">9</text>
<text x="168.6" y="58">35</text>
<text x="206.7" y="58">40</text>
<text x="39" y="64.1">12</text>
<text x="67" y="61.6">10</text>
<text x="67" y="64.1">11</text>
<text x="168.6" y="60.6">36</text>
<text x="168.6" y="64.4">39</text>
<text x="206.7" y="61.8">32</text>
<text x="206.7" y="65.7">34</text>
<text x="227.1" y="65.1" transform="rotate(-90 227.1 65.1)">8</text>
<text x="39" y="66.7">13</text>
<text x="39" y="71.7">14</text>
<text x="67.5" y="69.2">4</text>
<text x="168.6" y="68.2">37</text>
<text x="206.7" y="68.2">33</text>
<text x="223.1" y="68.2">2</text>
<text x="39" y="76.8">16</text>
<text x="67.5" y="76.8">8</text>
<text x="168.6" y="73.3">38</text>
<text x="206.7" y="74.5">29</text>
<text x="206.7" y="72">31</text>
<text x="227.1" y="75.3" transform="rotate(-90 227.1 75.3)">3</text>
<text x="227.1" y="72.7" transform="rotate(-90 227.1 72.7)">1</text>
<text x="39.5" y="79.4">1</text>
<text x="67.5" y="81.9">6</text>
<text x="67.5" y="79.4">7</text>
<text x="168.6" y="78.4">24</text>
<text x="168.6" y="80.9">25</text>
<text x="206.7" y="80.9">26</text>
<text x="206.7" y="78.4">27</text>
<text x="223.1" y="78.4">4</text>
<text x="227.1" y="82.9" transform="rotate(-90 227.1 82.9)">5</text>
<text x="39.5" y="84.4">2</text>
<text x="39.5" y="87">3</text>
<text x="67" y="84.4">17</text>
<text x="67.5" y="87">5</text>
<text x="168.6" y="84.7">22</text>
<text x="168.6" y="88.5">23</text>
<text x="206.7" y="88.5">21</text>
<text x="206.7" y="84.7">28</text>
<text x="168.6" y="94.9">20</text>
<text x="169.1" y="99.9">4</text>
<text x="207.2" y="99.9">1</text>
<text x="168.6" y="103.8">46</text>
<text x="168.6" y="107.6">48</text>
<text x="206.7" y="107.6">45</text>
<text x="207.2" y="103.8">3</text>
<text x="168.6" y="111.4">47</text>
<text x="169.1" y="116.5">9</text>
<text x="206.7" y="116.5">12</text>
<text x="168.6" y="124.1">14</text>
<text x="168.6" y="120.3">15</text>
<text x="206.7" y="120.3">10</text>
<text x="206.7" y="124.1">16</text>
<text x="169.1" y="129.2">8</text>
<text x="207.2" y="131.7">6</text>
<text x="207.2" y="129.2">7</text>
<text x="38" y="134.4">15</text>
<text x="66" y="136.9">10</text>
<text x="66.4" y="134.4">9</text>
<text x="169.1" y="133">5</text>
<text x="179.5" y="138" transform="rotate(-90 179.5 138)">13</text>
<text x="182" y="138" transform="rotate(-90 182 138)">17</text>
<text x="184.5" y="138" transform="rotate(-90 184.5 138)">18</text>
<text x="187.1" y="138" transform="rotate(-90 187.1 138)">19</text>
<text x="190.9" y="138" transform="rotate(-90 190.9 138)">30</text>
<text x="193.4" y="138" transform="rotate(-90 193.4 138)">11</text>
<text x="196" y="137.5" transform="rotate(-90 196 137.5)">2</text>
<text x="198.5" y="138" transform="rotate(-90 198.5 138)">49</text>
<text x="38" y="139.4">12</text>
<text x="38" y="142">13</text>
<text x="66" y="139.4">11</text>
<text x="38" y="147.1">14</text>
<text x="66.4" y="144.5">4</text>
<text x="38" y="152.1">16</text>
<text x="38.5" y="154.7">1</text>
<text x="66.4" y="154.7">7</text>
<text x="66.4" y="152.1">8</text>
<text x="114.7" y="152.1">1</text>
<text x="38.5" y="159.8">2</text>
<text x="66" y="159.8">17</text>
<text x="66.4" y="157.2">6</text>
<text x="114.7" y="157.2">2</text>
<text x="114.7" y="159.8">3</text>
<text x="38.5" y="162.3">3</text>
<text x="66.4" y="162.3">5</text>
<text x="104.8" y="165.6" transform="rotate(-90 104.8 165.6)">9</text>
<text x="107.3" y="165.6" transform="rotate(-90 107.3 165.6)">5</text>
<text x="114.7" y="162.3">4</text>
</g>
<g font-size="1.4" fill="#840000">
<text x="97" y="152.1">8</text>
<text x="97" y="157.2">7</text>
<text x="97" y="162.3">6</text>
</g>
<g font-size="1.4">
<text x="99.4" y="152.9">H</text>
<text x="99.4" y="158">W</text>
<text x="99.4" y="163.1">L</text>
</g>
</svg>
